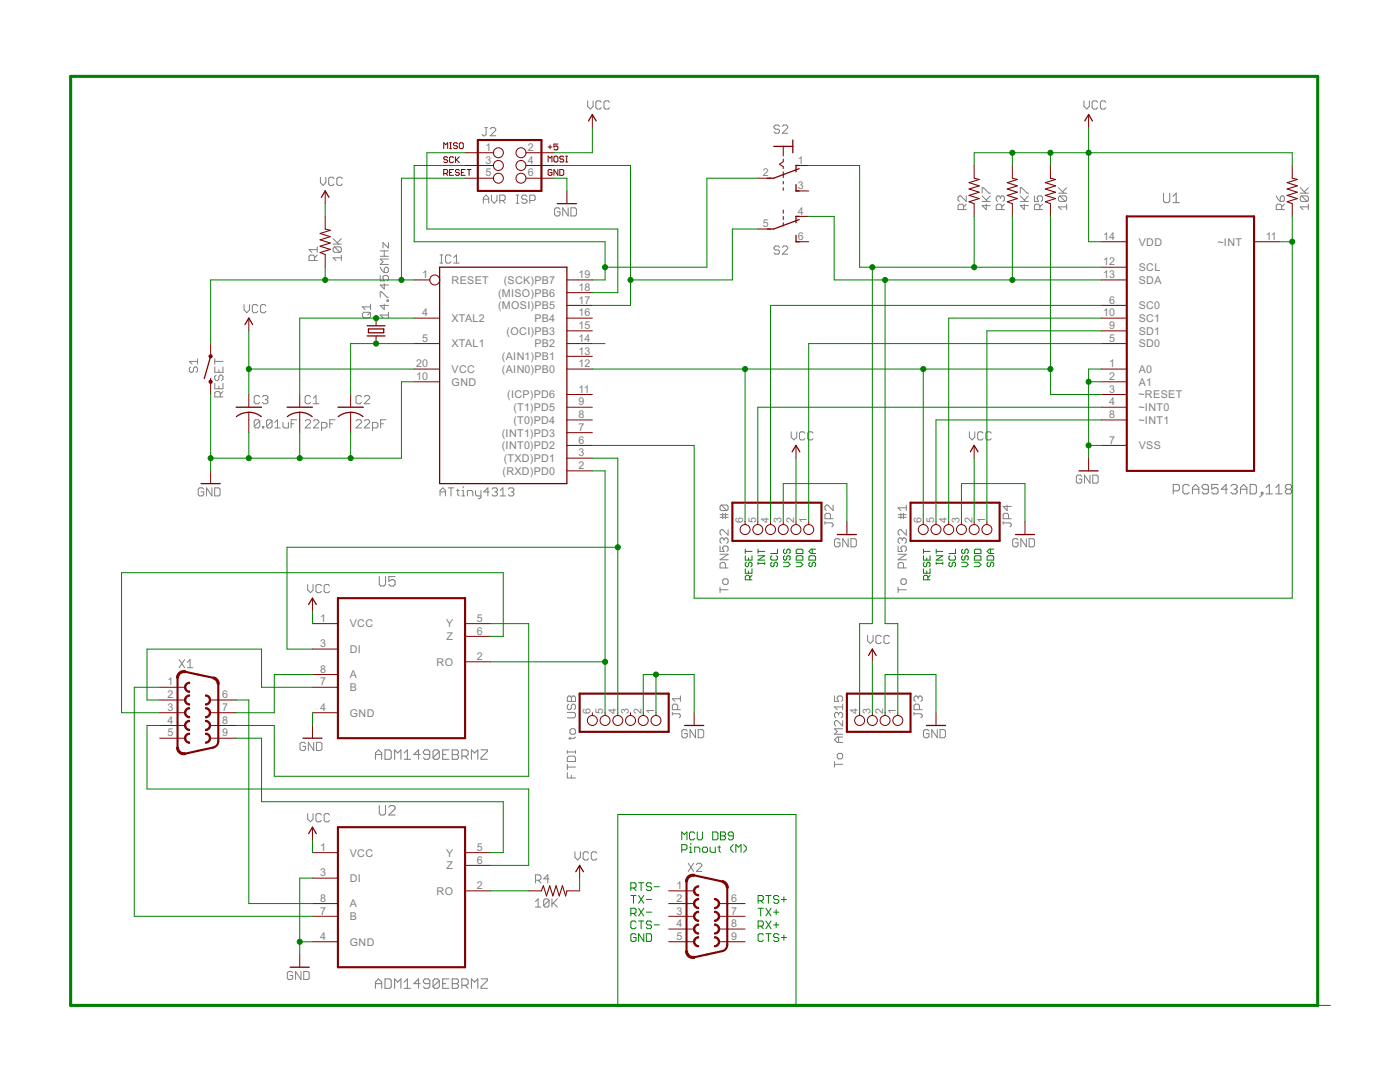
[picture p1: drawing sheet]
<svg xmlns="http://www.w3.org/2000/svg" width="279mm" height="216mm" viewBox="0 0 279 216" stroke-linecap="round" stroke-linejoin="round" font-family="sans-serif">
<g fill="none" stroke="#808080" stroke-width=".2">
<path d="M63.9 35.4v1l.6 .6 .5-.6v-1M66.7 35.6l-.3-.2h-.6l-.2 .2v1.1l.2 .3h.6l.3-.3M68.3 35.6l-.3-.2h-.5l-.3 .2v1.1l.3 .3h.5l.3-.3M96.5 39.8h1M96.8 25.5h.5M97 25.5v1.3l-.2 .3h-.3l-.3-.3M97.8 25.7l.3-.2h.6l.2 .2v.3l-1.1 1.1h1.1M98.1 38.9v1.1l.5 .6 .6-.6v-1.1M103 38.9h.5M103.3 38.9v1.7M105.2 39.2l-.3-.3h-.5l-.3 .3v.3l.3 .3h.5l.3 .2v.3l-.3 .3h-.5l-.3-.3M117.3 20.1v1.1l.5 .6 .6-.6v-1.1"/>
<path d="M120 20.4l-.3-.3h-.5l-.3 .3v1.1l.3 .3h.5l.3-.3M121.6 20.4l-.2-.3h-.6l-.3 .3v1.1l.3 .3h.6l.2-.3M155.6 25.2l-.3-.2h-.6l-.2 .2v.3l.2 .3h.6l.3 .2v.3l-.3 .3h-.6l-.2-.3M156.1 25.2l.3-.2h.5l.3 .2v.3l-1.1 1.1h1.1M192.8 39.1v1.1l-1.1-1.1h-.2l-.3 .3v.5l.3 .3M196 39.1l1.1 1.1M196 38.5v-1h.3l1.1 1h.2M197.6 39.1l-.8 .8M199.6 39.4l-.2-.3h-.3l-.3 .3v.5l.3 .3M199.6 39.4l.3-.3h.3l.2 .3v.5l-.2 .3M199.6 39.4v.2M203.6 38.5v-1h.3l1.1 1h.3"/>
<path d="M203.6 39.1l1.1 1.1M205.3 39.1l-.9 .8M206.4 39.1v1.1h.9l-.3-.6v-.2l.3-.3h.5l.3 .3v.5l-.3 .3M211.2 38.5h1.7M211.2 37.5l1.1 1M211.5 39.1l-.3 .3v.5l.3 .3h1.1M211.5 39.1h1.1l.3 .3v.5l-.3 .3M211.5 39.1l1.1 1.1M212.9 37.5l-.9 .8M216.3 20.1v1.1l.6 .6 .5-.6v-1.1M219.1 20.4l-.3-.3h-.6l-.2 .3v1.1l.2 .3h.6l.3-.3M220.7 20.4l-.3-.3h-.5l-.3 .3v1.1l.3 .3h.5l.3-.3"/>
<path d="M254.7 39.1l.3 .5 .5 .6M255.5 39.4l.3-.3h.3l.2 .3v.5l-.2 .3h-.6zM259.5 38.5h1.6M259.5 37.5l1.1 1M259.8 39.1l-.3 .3v.5l.3 .3h1.1M259.8 39.1h1.1l.2 .3v.5l-.2 .3M259.8 39.1l1.1 1.1M261.1 37.5l-.8 .8M62.8 52v-.8l-.3-.3h-.5l-.3 .3v.8h1.6M63.3 50.9l-.5 .5M63.3 49.8h-1.6l.5 .6M63.3 49.3v1.1"/>
<path d="M66.5 48.7h1.6M66.5 47.6l1.1 1.1M66.8 49.3h1l.3 .2v.6l-.3 .3M66.8 49.3l-.3 .2v.6l.3 .3h1M66.8 49.3l1 1.1M68.1 51.4h-1.6l.5 .6M68.1 50.9v1.1M68.1 47.6l-.8 .8M75.9 55v1h.8l-.3-.8 .3-.2h.5l.3 .2v.6l-.3 .2M75.9 59.3v-1.1h.3l1 1.1h.3M75.9 53.3l.3 .6 .5 .5M75.9 51.1h1.6"/>
<path d="M75.9 50.1h1.6M76.7 53.6l.3-.3h.2l.3 .3v.5l-.3 .3h-.5zM76.7 50.1v1M76.7 56.6v1.1l-.8-.8h1.6M77.2 59.9h.3v.2h-.3zM77.5 48.4v1.1l-1.1-1.1v1.1M77.5 51.7h-1.6l.5 .5-.5 .6h1.6M87.8 52.5h.6M87.8 50.9h.6M88.1 50.9v1.6M90 51.1l-.3-.2h-.5l-.3 .2v1.1l.3 .3h.5l.3-.3M90.6 52.5h1"/>
<path d="M90.6 51.4l.5-.5v1.6M96.5 40.6v-1.1l.5-.6 .5 .6v1.1M99.7 40h.8l.3-.2v-.6l-.3-.3h-.8v1.7M100.3 40l.5 .6M103 40.6h.5M105.7 40h.9l.2-.2v-.6l-.2-.3h-.9v1.7M111.8 41.7l-.3-.2h-.5l-.3 .2v1.1l.3 .3h.5l.3-.3v-.5h-.6M113.4 41.5v1.6l-1.1-1.6v1.6M113.9 41.5h.9l.2 .2v1.1l-.2 .3h-.9zM155.6 49.4l-.3-.3h-.6l-.2 .3v.2l.2 .3h.6l.3 .3v.2l-.3 .3h-.6l-.2-.3M156.1 49.4l.3-.3h.5l.3 .3v.2l-1.1 1.1h1.1M192.3 41.8v-.8l-.3-.3h-.5l-.3 .3v.8h1.6"/>
<path d="M192.8 40.7l-.5 .6M196 40.2h1.6M196.8 40.7v1.1l-.8-.8h1.6M199.9 41.8v-.8l-.3-.3h-.5l-.3 .3v.8h1.6M200.4 40.7l-.5 .6M203.6 40.2h1.7M204.4 40.7v1.1l-.8-.8h1.7M207.5 41.8v-.8l-.2-.3h-.6l-.3 .3v.8h1.7M208.1 40.7l-.6 .6M212.9 41.3h-1.7l.6 .5M212.9 40.7v1.1M255.8 41.8v-.8l-.3-.3h-.5l-.3 .3v.8h1.6"/>
<path d="M256.3 40.7l-.5 .6M261.1 41.3h-1.6l.5 .5M261.1 40.7v1.1M38.1 73.2l-.3 .3v.5l.3 .3h.2l.3-.3v-.5l.3-.3h.2l.3 .3v.5l-.3 .3M39.4 72.1h-1.6l.5 .6M39.4 71.6v1.1M42.9 71.6v1.1M42.9 73.2v1.1h1.6v-1.1M42.9 76.5v1.1h1.6v-1.1M42.9 72.1h1.6M43.1 74.8l-.2 .3v.6l.2 .2h.3l.3-.2v-.6l.3-.3h.2l.3 .3v.6l-.3 .2M43.7 73.8v.5"/>
<path d="M43.7 77v.6M44 79.2v-.8l-.3-.3h-.6l-.2 .3v.8h1.6M44.5 78.1l-.5 .6M48.7 60.8v1l.6 .6 .5-.6v-1M51.4 61l-.2-.2h-.6l-.2 .2v1.1l.2 .3h.6l.2-.3M51.8 79.2l-.2-.3h-.6l-.3 .3v1.1l.3 .3h.6l.2-.3M52.4 79.2l.2-.3h.6l.3 .3v.3l-.3 .2M52.9 79.7h.3M53.1 61l-.3-.2h-.5l-.3 .2v1.1l.3 .3h.5l.3-.3M53.2 79.7l.3 .3v.3l-.3 .3h-.6l-.2-.3M62 79.2l-.3-.3h-.5l-.3 .3v1.1l.3 .3h.5l.3-.3M62.5 79.5l.6-.6v1.7"/>
<path d="M72.1 79.2l-.2-.3h-.6l-.2 .3v1.1l.2 .3h.6l.2-.3M72.3 62.6l.3-.3h1.1l.3 .3v.5l-.3 .3h-1.1l-.3-.3zM72.7 79.2l.3-.3h.5l.3 .3v.3l-1.1 1.1h1.1M74 60.7v1.1M74 62.3l-.6 .6M74 61.2h-1.7l.6 .6M76.7 60.7v1.1l-.8-.8h1.6M77.5 62.9h-1.6l.5 .5M77.5 62.3v1.1M40.7 97.6l-.3-.3h-.6l-.2 .3v1.1l.2 .3h.6l.3-.3v-.6h-.6M42.3 97.3v1.7l-1.1-1.7v1.7M42.8 97.3h.8l.3 .3v1.1l-.3 .3h-.8z"/>
<path d="M51.8 84v1.1l-.2 .3h-.6l-.3-.3M51.8 84l-.2-.2h-.6l-.3 .2v1.1M51.8 84l-1.1 1.1M52.4 85.1h.2v.3h-.2zM54.3 84v1.1l-.3 .3h-.5l-.3-.3M54.3 84l-.3-.2h-.5l-.3 .2v1.1M54.3 84l-1.1 1.1M54.8 85.4h1.1M54.8 84.3l.6-.5v1.6M56.5 84.3v.8l.2 .3h.9v-1.1M58.1 84.6h.6M59.2 83.8h-1.1v1.6"/>
<path d="M60.9 84l.3-.2h.5l.3 .2v.3l-1.1 1.1h1.1M62.5 84l.3-.2h.6l.2 .2v.3l-1.1 1.1h1.1M62.5 80.6h1.1M64.2 85.4h.8l.3-.3v-.5l-.3-.3h-.8v1.6M65.8 84.6h.6M66.9 83.8h-1.1v1.6M71.1 84l.2-.2h.6l.2 .2v.3l-1 1.1h1M72.7 84l.3-.2h.5l.3 .2v.3l-1.1 1.1h1.1M74.3 85.4h.8l.3-.3v-.5l-.3-.3h-.8v1.6M76 84.6h.5M77 83.8h-1v1.6M87.8 99v-1.1l.6-.6 .5 .6v1.1"/>
<path d="M87.8 98.1h1.1M89.5 97.3h1.1M90 97.3v1.7M91.1 97.9h.5M91.4 97.6v1.1l.2 .3M92.2 97.9h.3v1.1M92.2 99h.5M92.5 97.1v.2M93.3 99v-1.1h.8l.3 .2v.9M94.9 97.9v.8l.3 .3h.8M96 97.9v1.3l-.3 .3h-.2M97.6 98.1h-1.1l.9-.8v1.7"/>
<path d="M98.2 97.6l.3-.3h.5l.3 .3v.3l-.3 .2M98.7 98.1h.3M99 98.1l.3 .3v.3l-.3 .3h-.5l-.3-.3M99.8 99h1.1M99.8 97.9l.6-.6v1.7M101.5 97.6l.2-.3h.6l.3 .3v.3l-.3 .2M102 98.1h.3M102.3 98.1l.3 .3v.3l-.3 .3h-.6l-.2-.3M157.9 86.2v1l.6 .6 .5-.6v-1M160.6 86.4l-.2-.2h-.6l-.2 .2v1.1l.2 .3h.6l.2-.3M162.3 86.4l-.3-.2h-.5l-.3 .2v1.1l.3 .3h.5l.3-.3M193.5 86.2v1l.5 .6 .5-.6v-1"/>
<path d="M196.2 86.4l-.3-.2h-.5l-.3 .2v1.1l.3 .3h.5l.3-.3M197.8 86.4l-.3-.2h-.5l-.3 .2v1.1l.3 .3h.5l.3-.3M215.9 95.1l-.3-.3h-.5l-.3 .3v1.1l.3 .2h.5l.3-.2v-.6h-.6M217.5 94.8v1.6l-1.1-1.6v1.6M218.1 94.8h.8l.3 .3v1.1l-.3 .2h-.8zM61.4 116.6v1.1l.6 .6 .5-.6v-1.1M64.1 116.9l-.2-.3h-.6l-.2 .3v1.1l.2 .3h.6l.2-.3M65.8 116.9l-.3-.3h-.5l-.3 .3v1.1l.3 .3h.5l.3-.3M143.7 117.7h1.6M143.7 109v1h.8l-.3-.5v-.3l.3-.2h.6l.2 .2v.6l-.2 .2M143.7 117.2v1M143.7 110.6h1.6l-1.6 1.1h1.6"/>
<path d="M143.7 103.2h1.6M143.7 102.7h1.6M144 100.8l-.3 .2v.6l.3 .3h1.1M144 100.8h1.1l.2 .2v.6l-.2 .3M144 100.8l1.1 1.1M144.2 115.8l.3-.3h.6l.2 .3v.5l-.2 .3h-.6l-.3-.3zM144.2 102.4v1.1M144.5 107.6l-.3-.3h-.2l-.3 .3v.5l.3 .3M144.5 107.6l.3-.3h.3l.2 .3v.5l-.2 .3M144.5 107.6v.3M144.8 113.3v-.8l-.3-.3h-.5l-.3 .3v.8h1.6M144.8 102.4v1.1"/>
<path d="M145.3 105.7v1.1l-1.1-1.1h-.2l-.3 .3v.5l.3 .3M164.6 104.3h1.4l.3 .3v.3l-.3 .2M164.6 104.1v.5M165.7 103.5v-.8l-.2-.3h-.6l-.3 .3v.8h1.7M166.3 100.8v1.1l-1.1-1.1h-.3l-.3 .2v.6l.3 .3M167.6 107.8l-.2-.3h-.6l-.3 .3v1l.3 .3h.6l.2-.3v-.5h-.5M169.3 107.5v1.6l-1.1-1.6v1.6M169.8 107.5h.8l.3 .3v1l-.3 .3h-.8zM179.2 117.7h1.7M179.2 110.6h1.7l-1.7 1.1h1.7M179.2 109v1h.9l-.3-.8 .3-.2h.5l.3 .2v.6l-.3 .2M179.2 103.2h1.7"/>
<path d="M179.2 102.7h1.7M179.2 117.2v1M179.8 115.8l.3-.3h.5l.3 .3v.5l-.3 .3h-.5l-.3-.3zM179.8 102.4v1.1M180.1 107.6l-.3-.3h-.3l-.3 .3v.5l.3 .3M180.1 107.6l.2-.3h.3l.3 .3v.5l-.3 .3M180.1 107.6v.3M180.3 113.3v-.8l-.2-.3h-.6l-.3 .3v.8h1.7M180.3 102.4v1.1M180.9 105.7v1.1l-1.1-1.1h-.3l-.3 .3v.5l.3 .3M180.9 100.8v1.1M180.9 101.3h-1.7l.6 .6"/>
<path d="M200.2 104.3h1.3l.3 .3v.3l-.3 .2M200.2 104.1v.5M201 100.8v1.1l-.8-.9h1.6M201.3 103.5v-.8l-.3-.3h-.5l-.3 .3v.8h1.6M203.2 107.8l-.3-.3h-.5l-.3 .3v1l.3 .3h.5l.3-.3v-.5h-.6M204.8 107.5v1.6l-1.1-1.6v1.6M205.4 107.5h.8l.3 .3v1l-.3 .3h-.8zM35.8 131.6l1.1 1.6M36.9 131.6l-1.1 1.6M37.4 132.2l.5-.6v1.6M37.4 133.2h1.1M113.2 139.1l.3-.2h.2l.3 .2 .3-.2h.3l.3 .2v.9h-1.7z"/>
<path d="M114 139.1v.9M135.8 139.4h-1.6l.5 .6M135.8 138.9v1.1M166.5 138.9v1.1h.9l-.3-.6v-.3l.3-.2h.5l.3 .2v.6l-.3 .3M173.1 126.8v1.1l.6 .5 .5-.5v-1.1M175.9 127.1l-.3-.3h-.6l-.2 .3v1l.2 .3h.6l.3-.3M177.5 127.1l-.3-.3h-.5l-.3 .3v1l.3 .3h.5l.3-.3M183.2 139.1l-.2-.2h-.3l-.3 .2v.6l.3 .3M183.2 139.1l.3-.2h.3l.2 .2v.6l-.2 .3M183.2 139.1v.3M61 148.4l-.3-.3h-.5l-.3 .3v1.1l.3 .3h.5l.3-.3v-.6h-.6M62.6 148.1v1.7l-1.1-1.7v1.7"/>
<path d="M63.2 148.1h.8l.2 .3v1.1l-.2 .3h-.8zM113.2 154.2v1h1.7M113.2 149.8v.5M113.2 152.5v1.1M113.2 153.1h1.7M113.2 142.2h1.4l.3 .2v.6l-.3 .2h-1.4M113.2 150.1h1.7M113.5 140.5l-.3 .3v.5l.3 .3h.2l.3-.3v-.5l.3-.3h.3l.3 .3v.5l-.3 .3M113.5 150.9h1.1l.3 .3v.8h-1.7v-.8zM113.7 145.7l.3-.3h.6l.3 .3v.5l-.3 .3h-.6l-.3-.3zM113.7 147.1v.5M114 154.7v.5"/>
<path d="M114.9 149.8v.5M114.9 147.1l-.3 .2h-1.1M134.2 142.4h1.3l.3 .3v.3l-.3 .2M134.2 142.2v.5M135.3 141.6v-.8l-.3-.3h-.6l-.2 .3v.8h1.6M137.2 145.9l-.3-.3h-.6l-.2 .3v1l.2 .3h.6l.3-.3v-.5h-.6M138.8 145.6v1.6l-1.1-1.6v1.6M139.3 145.6h.9l.2 .3v1l-.2 .3h-.9zM166.5 152v1.1M166.5 152.5h1.7M167.1 150.6l.3-.3h.5l.3 .3v.6l-.3 .2h-.5l-.3-.2zM167.4 142.4l-.3-.2h-.3l-.3 .2v.6l.3 .2"/>
<path d="M167.4 142.4l.2-.2h.3l.3 .2v.6l-.3 .2M167.4 142.4v.3M167.4 147.1v1M168.2 145.4h-1.7l.6 .6-.6 .5h1.7M168.2 143.8v1.1l-1.1-1.1h-.3l-.3 .3v.5l.3 .3M168.2 140.5v1.1M168.2 147.1h-1.1l-.6 .5 .6 .5h1.1M168.2 141.1h-1.7l.6 .5M182.4 142.4h1.4l.2 .3v.3l-.2 .2M182.4 142.2v.5M183.5 141.6v-.8l-.3-.3h-.5l-.3 .3v.8h1.6M185.4 145.9l-.3-.3h-.5l-.3 .3v1l.3 .3h.5l.3-.3v-.5h-.5"/>
<path d="M187 145.6v1.6l-1-1.6v1.6M187.6 145.6h.8l.3 .3v1l-.3 .3h-.8zM61.4 162.3v1.1l.6 .6 .5-.6v-1.1M64.1 162.6l-.2-.3h-.6l-.2 .3v1.1l.2 .3h.6l.2-.3M65.8 162.6l-.3-.3h-.5l-.3 .3v1.1l.3 .3h.5l.3-.3M106.9 179.9l.5-.5v1.6M106.9 175.6h.8l.2-.2v-.6l-.2-.2h-.8v1.6M107.4 175.6l.5 .6M109.6 179.6v1.1l-.3 .3h-.5l-.3-.3M109.6 179.6l-.3-.2h-.5l-.3 .2v1.1M109.6 179.6l-1.1 1.1M109.6 175.4h-1.1l.8-.8v1.6"/>
<path d="M110.2 179.4v1.6M111.2 179.4l-1 1M114.7 170v1l.6 .6 .5-.6v-1M117.5 170.2l-.3-.2h-.6l-.2 .2v1.1l.2 .3h.6l.3-.3M119.1 170.2l-.3-.2h-.5l-.3 .2v1.1l.3 .3h.5l.3-.3M137.4 172.3l1 1.6M138.4 172.3l-1 1.6M139 172.5l.3-.2h.5l.3 .2v.3l-1.1 1.1h1.1M58.4 194.1l-.2-.3h-.6l-.3 .3v1.1l.3 .3h.6l.2-.3v-.6h-.5M60.1 193.8v1.7l-1.1-1.7v1.7M60.6 193.8h.8l.3 .3v1.1l-.3 .3h-.8zM106.9 181h1"/>
<path d="M110.4 180.2l.8 .8"/>
</g>
<g fill="none" stroke="#808080" stroke-width=".21">
<path d="M232.2 38.5v1.6l.3 .3h.6l.3-.3v-1.6M234.1 39.2l.6-.7v1.9M234.1 40.4h1.3M234.1 97.9h1l.3-.3v-.6l-.3-.3h-1v1.9M237.3 97l-.3-.3h-.6l-.3 .3v1.2l.3 .4h.6l.3-.4M238 98.6v-1.3l.6-.6 .6 .6v1.3M238 97.6h1.2M241.2 97.6h-1l-.3-.3v-.3l.3-.3h.6l.4 .3v1.2l-.4 .4h-.6l-.3-.4M243.1 96.7h-1.3v.9l.6-.3h.4l.3 .3v.6l-.3 .4h-.7l-.3-.4M245 97.6h-1.3l1-.9v1.9M245.7 97l.3-.3h.6l.3 .3v.3l-.3 .3M246.3 97.6h.3"/>
<path d="M246.6 97.6l.3 .3v.3l-.3 .4h-.6l-.3-.4M247.6 97.6h1.2M247.6 98.6v-1.3l.6-.6 .6 .6v1.3M249.5 96.7h.9l.3 .3v1.2l-.3 .4h-.9zM251.7 98.2h.3v.4h-.3zM252 98.6l-.6 .6M252.7 98.6h1.2M252.7 97.3l.6-.6v1.9M254.6 98.6h1.3M254.6 97.3l.6-.6v1.9M256.8 97.6l-.3-.3v-.3l.3-.3h.7l.3 .3v.3l-.3 .3M256.8 97.6l-.3 .3v.3l.3 .4h.7l.3-.4v-.3l-.3-.3"/>
<path d="M256.8 97.6h.7M75.7 115v1.6l.3 .3h.6l.3-.3v-1.6M78.8 115h-1.2v1l.6-.3h.3l.3 .3v.6l-.3 .3h-.6l-.3-.3M74.9 151.5v-1.3l.6-.6 .7 .6v1.3M74.9 150.6h1.3M76.8 149.6h1l.3 .3v1.3l-.3 .3h-1zM78.8 151.5v-1.9l.6 .6 .6-.6v1.9M80.7 150.2l.6-.6v1.9M80.7 151.5h1.2M83.8 150.6h-1.2l.9-1v1.9M85.8 150.6h-1l-.3-.4v-.3l.3-.3h.6l.4 .3v1.3l-.4 .3h-.6l-.3-.3M87.7 149.9l-.3-.3h-.7l-.3 .3v1.3"/>
<path d="M87.7 149.9v1.3l-.3 .3h-.7l-.3-.3M87.7 149.9l-1.3 1.3M88.3 150.6h.7M89.6 149.6h-1.3v1.9h1.3M90.3 149.6h.9l.3 .3v.3l-.3 .4 .3 .3v.3l-.3 .3h-.9zM90.3 150.6h.9M92.2 150.9h.9l.3-.3v-.7l-.3-.3h-.9v1.9M92.8 150.9l.6 .6M94.1 151.5v-1.9l.6 .6 .7-.6v1.9M96 149.6h1.3v.3l-1.3 1.3v.3h1.3M75.7 160.7v1.6l.3 .3h.6l.3-.3v-1.6M77.6 161.1l.3-.4h.6l.3 .4v.3l-1.2 1.2h1.2"/>
<path d="M74.9 197.2v-1.2l.6-.7 .7 .7v1.2M74.9 196.3h1.3M76.8 195.3h1l.3 .3v1.3l-.3 .3h-1zM78.8 197.2v-1.9l.6 .7 .6-.7v1.9M80.7 197.2h1.2M80.7 196l.6-.7v1.9M83.8 196.3h-1.2l.9-1v1.9M85.8 196.3h-1l-.3-.3v-.4l.3-.3h.6l.4 .3v1.3l-.4 .3h-.6l-.3-.3M87.7 195.6v1.3l-.3 .3h-.7l-.3-.3M87.7 195.6l-.3-.3h-.7l-.3 .3v1.3M87.7 195.6l-1.3 1.3M88.3 196.3h.7"/>
<path d="M89.6 195.3h-1.3v1.9h1.3M90.3 196.3h.9M90.3 195.3h.9l.3 .3v.4l-.3 .3 .3 .3v.3l-.3 .3h-.9zM92.2 196.6h.9l.3-.3v-.7l-.3-.3h-.9v1.9M92.8 196.6l.6 .6M94.1 197.2v-1.9l.6 .7 .7-.7v1.9M96 195.3h1.3v.3l-1.3 1.3v.3h1.3"/>
</g>
<g fill="none" stroke="#800000" stroke-width=".25">
<path d="M64.1 39.4l.8-1.3 .8 1.3M117.5 24.1l.7-1.2 .8 1.2M154.4 29.2h3.8M158.2 27.9v2.6M158.9 36.8v1.3h.6M159.5 33h-.6v1.3M159.5 33.7l-5.1 1.9h-1.3M216.5 24.1l.8-1.2 .7 1.2M87.7 53.3h25.4v43.2h-25.4zM111.2 40.6h3.8M158.9 47v1.2h.6M159.5 43.8l-5.1 1.9h-1.3"/>
<path d="M159.5 43.2h-.6v1.2M42 75.5v.7M42 71.1l-1.2 4.4M48.9 64.7l.8-1.2 .7 1.2M73.3 65h3.5M73.3 67h3.5M73.5 65.6h3.1v.8h-3.1zM40.1 96.5h3.8M47.1 81.3h5.1M47.2 83.1a4 4 0 0 1 4.9 0M57.3 81.3h5.1M57.3 83.1a4 4 0 0 1 5 0"/>
<path d="M67.4 81.3h5.1M67.5 83.1a4 4 0 0 1 5 0M158.1 90.1l.8-1.2 .7 1.2M193.7 90.1l.7-1.2 .8 1.2M215.3 94h3.9M167.1 106.7h3.8M202.7 106.7h3.8M61.6 120.6l.8-1.2 .7 1.2M173.3 130.8l.8-1.3 .8 1.3M60.5 147.3h3.8M136.6 144.8h3.8M184.9 144.8h3.8"/>
<path d="M61.6 166.3l.8-1.2 .7 1.2M114.9 173.9l.8-1.2 .7 1.2M57.9 193h3.8"/>
</g>
<g fill="none" stroke="#800000" stroke-width=".2">
<path d="M64.9 38.1v2.5M88.6 29.7v-1.2l.3 .4 .4-.4v1.2M88.6 34.6h.5l.2-.2v-.4l-.2-.2h-.5v1.2M88.9 34.6l.4 .4M89.3 31.5l-.2-.2h-.3l-.2 .2 .2 .4h.3l.2 .2-.2 .3h-.3l-.2-.1M89.7 34.4h.4M89.7 29.7h.4M89.7 28.5h.4M89.9 28.5v1.2M90.5 33.8h-.8v1.2h.8M90.5 31.5l-.2-.2h-.4l-.2 .2v.8l.2 .1h.4l.2-.1M90.9 31.3v1.1"/>
<path d="M91.1 31.9l.6 .5M91.3 28.7l-.2-.2h-.4l-.2 .4 .2 .2h.4l.2 .4-.2 .2h-.4l-.2-.2M91.7 34l-.2-.2h-.4l-.2 .4 .2 .2h.4l.2 .4-.2 .2h-.4l-.2-.2M91.7 31.3l-.8 .8M91.9 28.5h.4l.2 .2v.8l-.2 .2h-.4l-.2-.2v-.8zM92.1 34.4h.4M92.8 30.5h5.7M92.8 33h5.7M92.8 35.6h5.7M92.8 33.8h-.7v1.2h.7M93.2 33.8h.8M93.6 33.8v1.2"/>
<path d="M105 30.5h5.6M105 33h5.6M105 35.6h5.6M109.4 32.3v-1.1l.4 .3 .4-.3v1.1M109.4 29.3h.8M109.8 28.9v.8M110.2 34l-.2-.2h-.4l-.2 .2v.8l.2 .2h.4l.2-.2v-.4h-.4M110.6 31.3l.1-.1h.4l.2 .1v.8l-.2 .2h-.4l-.1-.2zM111.3 28.7h-.7v.6l.3-.2 .4 .2v.4l-.2 .2h-.4l-.1-.2M111.3 33.8v1.2l-.7-1.2v1.2M111.7 33.8h.6l.2 .2v.8l-.2 .2h-.6zM112.5 31.3l-.2-.1h-.4l-.2 .1 .2 .4h.4l.2 .2-.2 .4h-.4l-.2-.2"/>
<path d="M112.9 31.2h.4M112.9 32.3h.4M113.1 31.2v1.1M113.1 38.1v2.5M118.2 22.9v2.5M151.2 35.6h2.6M156.3 29.2v1.9M156.3 31.7v.6l-.7 .5 .7 .5v.4M156.3 34.3v1.1M156.3 36.2v.5M156.3 37.5v.5M158.9 33h2.5"/>
<path d="M158.9 38.1h2.5M194.4 33v2.6M202 33v2.6M209.6 33v2.6M217.3 22.9v2.5M257.9 33v2.6M64.9 43.2v2.5M64.9 50.8v2.5M82.7 55.9h3.1M113.1 55.9h5.1M113.1 58.4h5.1M151.2 45.7h2.6"/>
<path d="M156.3 41.9v.6M156.3 43.2v.6M156.3 44.4v.7M158.9 48.2h2.5M158.9 43.2h2.5M194.4 40.6v2.6M202 40.6v2.6M209.6 40.6v2.6M219.8 55.9h5.1M219.8 48.2h5.1M219.8 53.3h5.1M250.3 48.2h5.1"/>
<path d="M257.9 40.6v2.6M42 68.6v2.5M42 76.2v2.5M49.7 63.5v2.5M49.7 78.7v2.6M59.8 78.7v2.6M70 78.7v2.6M75.1 63.5v1.5M75.1 67v1.6M82.7 63.5h5M82.7 68.6h5M82.7 73.6h5"/>
<path d="M82.7 76.2h5M113.1 60.9h5.1M113.1 63.5h5.1M113.1 66h5.1M113.1 68.6h5.1M113.1 71.1h5.1M113.1 73.6h5.1M113.1 78.7h5.1M219.8 60.9h5.1M219.8 63.5h5.1M219.8 66h5.1M219.8 68.6h5.1"/>
<path d="M219.8 73.6h5.1M219.8 78.7h5.1M219.8 76.2h5.1M42 94v2.5M49.7 82.3v4M59.8 82.3v4M70 82.3v4M113.1 81.3h5.1M113.1 83.8h5.1M113.1 86.3h5.1M113.1 88.9h5.1M113.1 91.4h5.1"/>
<path d="M113.1 94h5.1M158.9 88.9v2.5M194.4 88.9v2.5M217.3 91.4v2.6M219.8 81.3h5.1M219.8 83.8h5.1M219.8 88.9h5.1M62.4 119.4v2.5M148.7 104.1v.6M151.2 104.1v.6M153.8 104.1v.6M156.3 104.1v.6"/>
<path d="M158.9 104.1v.6M161.4 104.1v.6M169 104.1v2.6M184.3 104.1v.6M186.8 104.1v.6M189.3 104.1v.6M191.9 104.1v.6M194.4 104.1v.6M197 104.1v.6M204.6 104.1v2.6M31.9 137.1h5.1M31.9 139.7h5.1"/>
<path d="M42 139.7h5.1M62.4 124.4h5M62.4 129.5h5M62.4 134.6h5M62.4 137.1h5M92.8 124.4h5.1M92.8 127h5.1M92.8 132.1h5.1M174.1 129.5v2.6M31.9 142.2h5.1M31.9 144.8h5.1M31.9 147.3h5.1"/>
<path d="M42 142.2h5.1M42 144.8h5.1M42 147.3h5.1M62.4 142.2h5M62.4 144.8v2.5M118.2 142.2v.6M120.8 142.2v.6M123.3 142.2v.6M125.8 142.2v.6M128.4 142.2v.6M130.9 142.2v.6M138.5 142.2v2.6"/>
<path d="M171.6 142.2v.6M174.1 142.2v.6M176.6 142.2v.6M179.2 142.2v.6M186.8 142.2v2.6M62.4 170.1h5M62.4 175.2h5M62.4 165.1v2.5M92.8 170.1h5.1M92.8 172.7h5.1M92.8 177.8h5.1M105.5 177.8h2.6"/>
<path d="M113.1 177.8h2.6M115.7 172.7v2.5M133.5 177.8h5M59.8 190.5v2.5M62.4 180.3h5M62.4 182.8h5M62.4 187.9h5M133.5 180.3h5M133.5 182.8h5M133.5 187.9h5M133.5 185.4h5M143.6 180.3h5.1"/>
<path d="M143.6 182.8h5.1M143.6 187.9h5.1M143.6 185.4h5.1"/>
<circle cx="99.5" cy="30.5" r=".99"/>
<circle cx="99.5" cy="33" r=".99"/>
<circle cx="99.5" cy="35.6" r=".99"/>
<circle cx="104" cy="30.5" r=".99"/>
<circle cx="104" cy="33" r=".99"/>
<circle cx="104" cy="35.6" r=".99"/>
<circle cx="86.8" cy="55.9" r=".99"/>
<circle cx="148.7" cy="105.7" r=".99"/>
<circle cx="151.2" cy="105.7" r=".99"/>
<circle cx="153.8" cy="105.7" r=".99"/>
<circle cx="156.3" cy="105.7" r=".99"/>
<circle cx="158.9" cy="105.7" r=".99"/>
<circle cx="161.4" cy="105.7" r=".99"/>
<circle cx="184.3" cy="105.7" r=".99"/>
<circle cx="186.8" cy="105.7" r=".99"/>
<circle cx="189.3" cy="105.7" r=".99"/>
<circle cx="191.9" cy="105.7" r=".99"/>
<circle cx="194.4" cy="105.7" r=".99"/>
<circle cx="197" cy="105.7" r=".99"/>
<circle cx="118.2" cy="143.8" r=".99"/>
<circle cx="120.8" cy="143.8" r=".99"/>
<circle cx="123.3" cy="143.8" r=".99"/>
<circle cx="125.8" cy="143.8" r=".99"/>
<circle cx="128.4" cy="143.8" r=".99"/>
<circle cx="130.9" cy="143.8" r=".99"/>
<circle cx="171.6" cy="143.8" r=".99"/>
<circle cx="174.1" cy="143.8" r=".99"/>
<circle cx="176.6" cy="143.8" r=".99"/>
<circle cx="179.2" cy="143.8" r=".99"/>
</g>
<g fill="#800000" stroke="#800000" stroke-width=".2">
<path d="M37.2 138.9l.6-.2v.2a.76 .76 0 0 0-.7 .8 .76 .76 0 0 0 .7 .7v.3a1.02 1.02 0 0 1-.9-.7 1.02 1.02 0 0 1 .3-1.1z" fill-rule="evenodd"/>
<path d="M41 138.7a1.02 1.02 0 0 1 1 1 1.02 1.02 0 0 1-1 1v-.3a.76 .76 0 0 0 .8-.7 .76 .76 0 0 0-.8-.8z" fill-rule="evenodd"/>
<path d="M37.2 136.4l.6-.3v.3a.76 .76 0 0 0-.7 .7 .76 .76 0 0 0 .7 .8v.3a1.02 1.02 0 0 1-.9-.7 1.02 1.02 0 0 1 .3-1.1z" fill-rule="evenodd"/>
<path d="M41 143.7a1.02 1.02 0 0 1 1 1.1 1.02 1.02 0 0 1-1 1v-.3a.76 .76 0 0 0 .8-.7 .76 .76 0 0 0-.8-.8z" fill-rule="evenodd"/>
<path d="M37.2 141.4l.6-.2v.3a.76 .76 0 0 0-.7 .7 .76 .76 0 0 0 .7 .8v.2a1.02 1.02 0 0 1-.9-.6 1.02 1.02 0 0 1 .3-1.2z" fill-rule="evenodd"/>
<path d="M41 141.2a1.02 1.02 0 0 1 1 1 1.02 1.02 0 0 1-1 1v-.2a.76 .76 0 0 0 .8-.8 .76 .76 0 0 0-.8-.7z" fill-rule="evenodd"/>
<path d="M37.2 144l.6-.3v.3a.76 .76 0 0 0-.7 .8 .76 .76 0 0 0 .7 .7v.3a1.02 1.02 0 0 1-.9-.7 1.02 1.02 0 0 1 .3-1.1z" fill-rule="evenodd"/>
<path d="M41 146.3a1.02 1.02 0 0 1 1 1 1.02 1.02 0 0 1-1 1v-.2a.76 .76 0 0 0 .8-.8 .76 .76 0 0 0-.8-.8z" fill-rule="evenodd"/>
<path d="M37.2 146.5l.6-.2v.2a.76 .76 0 0 0-.7 .8 .76 .76 0 0 0 .7 .8v.2a1.02 1.02 0 0 1-.9-.6 1.02 1.02 0 0 1 .3-1.2z" fill-rule="evenodd"/>
<path d="M35.6 134.2a1.42 1.42 0 0 1 1.4-.4l-.1 .4h-.2a1.05 1.05 0 0 0-1.1 1.1h-.4v-.2z" fill-rule="evenodd"/>
<path d="M42.6 135.1h.2a1.39 1.39 0 0 1 1 1.4h-.5a1.05 1.05 0 0 0-.8-1z" fill-rule="evenodd"/>
<path d="M35.2 149.1h.4l.2 .6 .3 .4 .8 .1 .1 .4a1.46 1.46 0 0 1-1.8-1.5z" fill-rule="evenodd"/>
<path d="M138.7 179.5l.6-.2h.1v.2a.76 .76 0 0 0-.7 .8 .76 .76 0 0 0 .7 .8v.2a1.01 1.01 0 0 1-.9-.6 1.01 1.01 0 0 1 .2-1.2z" fill-rule="evenodd"/>
<path d="M142.6 179.3a1.02 1.02 0 0 1 1 1 1.02 1.02 0 0 1-1 1v-.2a.76 .76 0 0 0 .8-.8 .76 .76 0 0 0-.8-.8z" fill-rule="evenodd"/>
<path d="M138.7 177l.6-.3h.1v.3a.76 .76 0 0 0-.7 .8 .76 .76 0 0 0 .7 .7v.3a1.01 1.01 0 0 1-.9-.7 1.01 1.01 0 0 1 .2-1.1z" fill-rule="evenodd"/>
<path d="M142.6 184.4a1.02 1.02 0 0 1 1 1 1.02 1.02 0 0 1-1 1v-.3a.76 .76 0 0 0 .8-.7 .76 .76 0 0 0-.8-.8z" fill-rule="evenodd"/>
<path d="M138.7 182.1l.6-.3h.1v.3a.76 .76 0 0 0-.7 .7 .76 .76 0 0 0 .7 .8v.3a1.01 1.01 0 0 1-.9-.7 1.01 1.01 0 0 1 .2-1.1z" fill-rule="evenodd"/>
<path d="M142.6 181.8a1.02 1.02 0 0 1 1 1 1.02 1.02 0 0 1-1 1.1v-.3a.76 .76 0 0 0 .8-.8 .76 .76 0 0 0-.8-.7z" fill-rule="evenodd"/>
<path d="M138.7 184.6l.6-.2h.1v.2a.76 .76 0 0 0-.7 .8 .76 .76 0 0 0 .7 .7v.3a1.01 1.01 0 0 1-.9-.7 1.01 1.01 0 0 1 .2-1.1z" fill-rule="evenodd"/>
<path d="M142.6 186.9a1.02 1.02 0 0 1 1 1 1.02 1.02 0 0 1-1 1v-.2a.76 .76 0 0 0 .8-.8 .76 .76 0 0 0-.8-.7z" fill-rule="evenodd"/>
<path d="M138.7 187.1l.7-.2v.3a.76 .76 0 0 0-.7 .7 .76 .76 0 0 0 .7 .8v.2a1.02 1.02 0 0 1-.9-.6 1.02 1.02 0 0 1 .2-1.2z" fill-rule="evenodd"/>
<path d="M137.2 174.9l.6-.4h.8l-.1 .4h-.5l-.5 .3-.3 .7h-.4l.1-.5z" fill-rule="evenodd"/>
<path d="M144.2 175.7l.5 .2 .4 .4 .3 .8h-.5l-.3-.7-.5-.3z" fill-rule="evenodd"/>
<path d="M136.8 189.8h.4l.3 .7 .5 .3h.5l.1 .4a1.46 1.46 0 0 1-1.8-1.4z" fill-rule="evenodd"/>
<circle cx="42" cy="71.1" r=".33"/>
<circle cx="42" cy="76.2" r=".33"/>
</g>
<path d="M194.4 35.6l1 .2-2 .6 2 .7-2 .6 2 .7-2 .6 2 .6-2 .7 1 .3M202 35.6l1 .2-2 .6 2 .7-2 .6 2 .7-2 .6 2 .6-2 .7 1 .3M209.6 35.6l1.1 .2-2.1 .6 2.1 .7-2.1 .6 2.1 .7-2.1 .6 2.1 .6-2.1 .7 1 .3M257.9 35.6l1 .2-2 .6 2 .7-2 .6 2 .7-2 .6 2 .6-2 .7 1 .3M64.9 45.7l1 .3-2 .6 2 .6-2 .7 2 .6-2 .6 2 .7-2 .6 1 .4M108.1 177.8l.3-1.1 .7 2.1 .6-2.1 .6 2.1 .7-2.1 .6 2.1 .6-2.1 .7 2.1 .2-1" fill="none" stroke="#800000" stroke-width=".21"/>
<g fill="none" stroke="#800000" stroke-width=".42">
<path d="M95.4 27.9h12.7v10.2h-12.7zM224.9 43.2h25.4v50.8h-25.4zM67.4 119.4h25.4v27.9h-25.4zM146.2 100.3h17.7v7.6h-17.7zM181.7 100.3h17.8v7.6h-17.8zM35.4 135.3v13.8M37 134l5.6 1.3M43.6 136.5v11.4l-.2 .6-.3 .4-.5 .3-5.6 1.2M115.7 138.4h17.8v7.6h-17.8zM169 138.4h12.7v7.6h-12.7zM67.4 165.1h25.4v27.9h-25.4zM137 175.9v13.9"/>
<path d="M138.6 174.7l5.5 1.2M145.1 177.1v11.5l-.1 .5-.3 .4-.6 .3-5.5 1.2"/>
</g>
<g fill="none" stroke="#008000" stroke-width=".2">
<path d="M92.8 33h-10.1v15.2h38.1v7.7h-2.6M92.8 30.5h-7.6v15.2h38.1v12.7h-5.1M92.8 35.6h-12.7v20.3M110.6 35.6h2.5v2.5M110.6 33h15.2v27.9h-7.6M118.2 25.4v5.1h-7.6M151.2 35.6h-10.1v17.7h-20.3M161.4 33h10.2v20.3h48.2M194.4 33v-2.5h63.5v2.5M202 30.5v2.5M209.6 30.5v2.5M217.3 25.4v22.8h2.5"/>
<path d="M64.9 40.6v2.6M64.9 53.3v2.6M82.7 55.9h-40.7v12.7M151.2 45.7h-5v10.2h-20.4M161.4 43.2h5.1v12.7h53.3M174.1 53.3v71.1h-2.5v17.8M176.6 55.9v68.5h2.6v17.8M194.4 43.2v10.1M202 43.2v12.7M209.6 43.2v35.5h10.2M255.4 48.2h2.5M257.9 43.2v76.2h-119.4v-30.5h-20.3"/>
<path d="M42 78.7v15.3M49.7 73.6h33M49.7 66v12.7M82.7 76.2h-2.6v15.2h-38.1M82.7 63.5h-22.9v15.2M82.7 68.6h-12.7v10.1M118.2 73.6h91.4M118.2 68.6h2.6M148.7 73.6v30.5M184.3 73.6v30.5M217.3 76.2h2.5M219.8 66h-22.8v38.1"/>
<path d="M219.8 73.6h-2.5v17.8M219.8 60.9h-66v43.2M219.8 68.6h-58.4v35.5M219.8 63.5h-30.5v40.6M49.7 86.3v5.1M59.8 86.3v5.1M70 86.3v5.1M118.2 91.4h5.1v50.8M118.2 94h2.6v48.2M158.9 91.4v12.7M194.4 91.4v12.7M217.3 88.9h2.5"/>
<path d="M219.8 83.8h-33v20.3M219.8 81.3h-68.6v22.8M123.3 109.2h-66v20.3h5.1M148.7 110.9v.9h1.4v-.9M148.7 110h1.4M148.7 109.6v.8M148.7 113.5v.9h1.4v-.9M149 112.2l-.3 .2v.5l.5 .2 .2-.2v-.5l.4-.2 .3 .2v.5l-.3 .2M149.4 111.3v.5M149.4 113.9v.5M149.6 115.7v-.7l-.2-.2h-.4l-.3 .2v.7h1.4M150.1 114.8l-.5 .5"/>
<path d="M151.3 110.9h1.3l-1.3 .9h1.3M151.3 112.4h1.3M151.3 109.6v.8M151.3 112.2v.4M151.3 110h1.3M152.6 112.2v.4M154.1 112.2l-.3 .2v.5l.5 .2 .2-.2v-.5l.4-.2 .3 .2v.5l-.3 .2M154.1 110.9l-.3 .2v.4l.3 .3h.8l.3-.3v-.4l-.3-.2M155.2 109.6v.8h-1.4M156.3 104.1v-7.6h12.7v7.6M156.4 112.2h.8l.5 .4-.5 .5h-.8M156.6 110.9l-.2 .2v.4l.2 .3 .4-.3v-.4l.2-.2 .5 .2v.4l-.2 .3"/>
<path d="M156.6 109.6l-.2 .2v.4l.2 .2 .4-.2v-.4l.2-.2 .5 .2v.4l-.2 .2M158.9 112.2h.9l.4 .4-.4 .5h-.9M158.9 111.1l.2-.2h.9l.2 .2v.7h-1.3zM158.9 109.8l.2-.2h.9l.2 .2v.6h-1.3zM161.4 111.1l.3-.2h.8l.3 .2v.7h-1.4zM161.7 112.2l-.3 .2v.5l.5 .2 .2-.2v-.5l.4-.2 .3 .2v.5l-.3 .2M162.1 109.6v.8M162.8 109.6h-.9l-.5 .4 .5 .4h.9M184.3 110.9v.9h1.3v-.9M184.3 110h1.3M184.3 113.5v.9h1.3v-.9M184.3 109.6v.8"/>
<path d="M184.5 112.2l-.2 .2v.5l.2 .2h.2l.3-.2v-.5l.2-.2h.2l.2 .2v.5l-.2 .2M185 111.3v.5M185 113.9v.5M185.2 115.7v-.7l-.2-.2h-.5l-.2 .2v.7h1.3M185.6 114.8l-.4 .5M186.8 110.9h1.4l-1.4 .9h1.4M186.8 112.4h1.4M186.8 110h1.4M186.8 109.6v.8M186.8 112.2v.4M188.2 112.2v.4M189.6 112.2l-.2 .2v.5l.2 .2h.2l.2-.2v-.5l.3-.2h.2l.2 .2v.5l-.2 .2"/>
<path d="M189.6 110.9l-.2 .2v.4l.2 .3h.9l.2-.3v-.4l-.2-.2M190.7 109.6v.8h-1.3M191.9 104.1v-7.6h12.7v7.6M191.9 112.2h.9l.4 .4-.4 .5h-.9M192.1 110.9l-.2 .2v.4l.2 .3h.3l.2-.3v-.4l.2-.2 .4 .2v.4l-.2 .3M192.1 109.6l-.2 .2v.4l.2 .2h.3l.2-.2v-.4l.2-.2 .4 .2v.4l-.2 .2M194.5 112.2h.8l.5 .4-.5 .5h-.8M194.5 111.1l.2-.2h.9l.2 .2v.7h-1.3zM194.5 109.8l.2-.2h.9l.2 .2v.6h-1.3zM197 111.1l.2-.2h.9l.2 .2v.7h-1.3zM197.2 112.2l-.2 .2v.5l.2 .2h.2l.3-.2v-.5l.2-.2h.2l.2 .2v.5l-.2 .2M197.7 109.6v.8"/>
<path d="M198.3 109.6h-.9l-.4 .4 .4 .4h.9M31.9 137.1h-5.1v45.7h35.6M47.1 139.7h2.6v40.6h12.7M62.4 121.9v2.5M62.4 134.6h-7.7v7.6h-7.6M62.4 137.1h-10.2v-7.6h-22.9v10.2h2.6M97.9 132.1h22.9M97.9 124.4h7.6v30.5h-50.8v-10.1h-7.6M97.9 127h2.5v-12.7h-76.1v27.9h7.6M130.9 134.6v7.6M174.1 132.1v10.1M31.9 144.8h-2.6v12.6h76.2v15.3h-7.6"/>
<path d="M47.1 147.3h5.1v12.7h48.2v10.1h-2.5M62.4 142.2v2.6M128.4 142.2v-7.6h10.1v7.6M176.6 142.2v-7.6h10.2v7.6M62.4 167.6v2.5M62.4 175.2h-2.6v15.3M97.9 177.8h7.6M115.7 175.2v2.6M125.9 177.2h.8l.2-.3v-.5l-.2-.3h-.8v1.6M125.9 178.7h1M126.4 177.2l.5 .5M126.4 178.7v1.5"/>
<path d="M127.4 176.1h1.1M127.4 178.7l1.1 1.5M128 176.1v1.6M128.5 178.7l-1.1 1.5M129 179.5h1M130 176.4l-.2-.3h-.6l-.2 .3v.3l.2 .2h.6l.2 .3v.2l-.2 .3h-.6l-.2-.3M130.5 176.9h1.1M136.1 167.6v-1.6l.5 .5 .5-.5v1.6M136.1 169.6h.7l.3-.3v-.5l-.3-.3h-.7v1.6M137.6 169h.3v1.1M137.6 170.1h.5M137.9 168.3v.2"/>
<path d="M138.6 166.3l-.2-.3h-.5l-.3 .3v1l.3 .3h.5l.2-.3M138.6 170.1v-1.1h.8l.3 .3v.8M139.1 166v1.3l.3 .3h.5l.3-.3v-1.3M140.4 169h.5l.3 .3v.5l-.3 .3h-.5l-.2-.3v-.5zM141.7 169v.8l.3 .3h.7v-1.1M142.2 166h.8l.3 .3v1l-.3 .3h-.8zM143.3 169h.5M143.5 168.8v1l.3 .3M143.8 166h.7l.3 .3v.2l-.3 .3 .3 .2v.3l-.3 .3h-.7zM143.8 166.8h.7M146.3 166.8h-.7l-.3-.3v-.2l.3-.3h.5l.2 .3v1l-.2 .3h-.5l-.3-.3M146.3 168.5l-.5 .5v.6l.5 .5"/>
<path d="M146.9 170.1v-1.6l.5 .5 .5-.5v1.6M148.4 168.5l.5 .5v.6l-.5 .5M151.3 179.7h.8l.2-.2v-.6l-.2-.2h-.8v1.5M151.8 179.7l.5 .5M152.8 178.7h1.1M153.4 178.7v1.5M155.4 178.9l-.2-.2h-.6l-.2 .2v.3l.2 .3h.6l.2 .2v.3l-.2 .2h-.6l-.2-.2M155.9 179.5h1.1M156.4 178.9v1.1M59.8 187.9h2.6M125.9 182.3h.8l.2-.3v-.5l-.2-.3h-.8v1.6M126.4 182.3l.5 .5"/>
<path d="M126.9 184l-.2-.2h-.5l-.3 .2v1.1l.3 .2h.5l.2-.2M126.9 186.6l-.2-.3h-.5l-.3 .3v1l.3 .3h.5l.2-.3v-.5h-.5M127.4 181.2l1.1 1.6M127.4 183.8h1.1M128 183.8v1.5M128.5 181.2l-1.1 1.6M128.5 186.3v1.6l-1.1-1.6v1.6M129 186.3h.8l.2 .3v1l-.2 .3h-.8zM129 182h1M130 184l-.2-.2h-.6l-.2 .2v.3l.2 .3h.6l.2 .2v.3l-.2 .2h-.6l-.2-.2M130.5 184.6h1.1M151.3 184.8h.8l.2-.2v-.6l-.2-.2h-.8v1.5"/>
<path d="M151.3 181.2h1M151.8 181.2v1.6M151.8 184.8l.5 .5M152.3 186.6l-.2-.3h-.5l-.3 .3v1l.3 .3h.5l.2-.3M152.8 186.3h1.1M152.8 181.2l1.1 1.6M152.8 183.8l1.1 1.5M153.4 186.3v1.6M153.9 181.2l-1.1 1.6M153.9 183.8l-1.1 1.5M154.4 182h1M154.4 184.6h1"/>
<path d="M154.9 181.5v1M154.9 184v1.1M155.4 186.6l-.2-.3h-.6l-.2 .3v.2l.2 .3h.6l.2 .2v.3l-.2 .3h-.6l-.2-.3M155.9 187.1h1.1M156.4 186.6v1M123.3 200.6v-38.1h35.6v38.1M263 200.6h2.5"/>
</g>
<g fill="#008000" stroke="#008000" stroke-width=".2">
<circle cx="202" cy="30.5" r=".51"/>
<circle cx="217.3" cy="30.5" r=".51"/>
<circle cx="209.6" cy="30.5" r=".51"/>
<circle cx="49.7" cy="73.6" r=".51"/>
<circle cx="80.1" cy="55.9" r=".51"/>
<circle cx="64.9" cy="55.9" r=".51"/>
<circle cx="49.7" cy="91.4" r=".51"/>
<circle cx="42" cy="91.4" r=".51"/>
<circle cx="59.8" cy="91.4" r=".51"/>
<circle cx="70" cy="91.4" r=".51"/>
<circle cx="130.9" cy="134.6" r=".51"/>
<circle cx="217.3" cy="88.9" r=".51"/>
<circle cx="217.3" cy="76.2" r=".51"/>
<circle cx="59.8" cy="187.9" r=".51"/>
<circle cx="120.8" cy="53.3" r=".51"/>
<circle cx="125.8" cy="55.9" r=".51"/>
<circle cx="75.1" cy="68.6" r=".51"/>
<circle cx="75.1" cy="63.5" r=".51"/>
<circle cx="123.3" cy="109.2" r=".51"/>
<circle cx="120.8" cy="132.1" r=".51"/>
<circle cx="148.7" cy="73.6" r=".51"/>
<circle cx="184.3" cy="73.6" r=".51"/>
<circle cx="209.6" cy="73.6" r=".51"/>
<circle cx="257.9" cy="48.2" r=".51"/>
<circle cx="194.4" cy="53.3" r=".51"/>
<circle cx="174.1" cy="53.3" r=".51"/>
<circle cx="202" cy="55.9" r=".51"/>
<circle cx="176.6" cy="55.9" r=".51"/>
</g>
<path d="M14.1 15.2h248.9v185.4h-248.9z" fill="none" stroke="#008000" stroke-width=".61"/>
<g font-size="2.4" fill="#808080">
<text x="96.9" y="30.1">1</text>
<text x="96.9" y="32.7">3</text>
<text x="96.9" y="35.2">5</text>
<text x="105.3" y="30.1">2</text>
<text x="105.3" y="32.7">4</text>
<text x="105.3" y="35.2">6</text>
<text x="152.2" y="35.2">2</text>
<text x="159.2" y="32.7">1</text>
<text x="159.2" y="37.7">3</text>
<text x="152.2" y="45.4">5</text>
<text x="159.2" y="47.9">6</text>
<text x="159.2" y="42.8">4</text>
<text x="220.2" y="47.9">14</text>
<text x="252.6" y="47.9">11</text>
<text x="220.2" y="53">12</text>
<text x="227.3" y="49">VDD</text>
<text x="243" y="49">~INT</text>
<text x="84.2" y="55.5">1</text>
<text x="90.1" y="56.6">RESET</text>
<text x="99.4" y="59.2">(MISO)PB6</text>
<text x="100.5" y="56.6">(SCK)PB7</text>
<text x="115.5" y="55.5">19</text>
<text x="115.5" y="58.1">18</text>
<text x="220.2" y="55.5">13</text>
<text x="227.3" y="54.1">SCL</text>
<text x="227.3" y="56.6">SDA</text>
<text x="84.2" y="63.1">4</text>
<text x="90.1" y="64.2">XTAL2</text>
<text x="99.4" y="61.7">(MOSI)PB5</text>
<text x="106.7" y="64.2">PB4</text>
<text x="115.5" y="60.6">17</text>
<text x="115.5" y="63.1">16</text>
<text x="115.5" y="65.7">15</text>
<text x="220.2" y="63.1">10</text>
<text x="221.4" y="60.6">6</text>
<text x="221.4" y="65.7">9</text>
<text x="227.3" y="61.7">SC0</text>
<text x="227.3" y="64.2">SC1</text>
<text x="84.2" y="68.2">5</text>
<text x="90.1" y="69.3">XTAL1</text>
<text x="100.2" y="71.9">(AIN1)PB1</text>
<text x="101.1" y="66.8">(OCI)PB3</text>
<text x="106.7" y="69.3">PB2</text>
<text x="115.5" y="68.2">14</text>
<text x="115.5" y="70.7">13</text>
<text x="221.4" y="68.2">5</text>
<text x="227.3" y="66.8">SD1</text>
<text x="227.3" y="69.3">SD0</text>
<text x="83" y="75.8">10</text>
<text x="83" y="73.3">20</text>
<text x="90.1" y="76.9">GND</text>
<text x="90.1" y="74.4">VCC</text>
<text x="100.2" y="74.4">(AIN0)PB0</text>
<text x="115.5" y="73.3">12</text>
<text x="221.4" y="73.3">1</text>
<text x="221.4" y="75.8">2</text>
<text x="227.3" y="74.4">A0</text>
<text x="227.3" y="76.9">A1</text>
<text x="101.2" y="79.5">(ICP)PD6</text>
<text x="102.5" y="82">(T1)PD5</text>
<text x="115.5" y="78.4">11</text>
<text x="115.5" y="80.9">9</text>
<text x="115.5" y="83.4">8</text>
<text x="221.4" y="78.4">3</text>
<text x="221.4" y="80.9">4</text>
<text x="221.4" y="83.4">8</text>
<text x="227.2" y="79.5">~RESET</text>
<text x="227.2" y="82">~INT0</text>
<text x="100.2" y="87.1">(INT1)PD3</text>
<text x="100.2" y="89.6">(INT0)PD2</text>
<text x="102.5" y="84.6">(T0)PD4</text>
<text x="115.5" y="86">7</text>
<text x="115.5" y="88.5">6</text>
<text x="221.4" y="88.5">7</text>
<text x="227.2" y="84.6">~INT1</text>
<text x="227.3" y="89.6">VSS</text>
<text x="100.3" y="94.7">(RXD)PD0</text>
<text x="100.5" y="92.2">(TXD)PD1</text>
<text x="115.5" y="91.1">3</text>
<text x="115.5" y="93.6">2</text>
<text x="148.3" y="104.3" transform="rotate(-90 148.3 104.3)">6</text>
<text x="150.9" y="104.3" transform="rotate(-90 150.9 104.3)">5</text>
<text x="153.4" y="104.3" transform="rotate(-90 153.4 104.3)">4</text>
<text x="156" y="104.3" transform="rotate(-90 156 104.3)">3</text>
<text x="158.5" y="104.3" transform="rotate(-90 158.5 104.3)">2</text>
<text x="161" y="104.3" transform="rotate(-90 161 104.3)">1</text>
<text x="183.9" y="104.3" transform="rotate(-90 183.9 104.3)">6</text>
<text x="186.4" y="104.3" transform="rotate(-90 186.4 104.3)">5</text>
<text x="189" y="104.3" transform="rotate(-90 189 104.3)">4</text>
<text x="191.5" y="104.3" transform="rotate(-90 191.5 104.3)">3</text>
<text x="194.1" y="104.3" transform="rotate(-90 194.1 104.3)">2</text>
<text x="196.6" y="104.3" transform="rotate(-90 196.6 104.3)">1</text>
<text x="63.9" y="124.1">1</text>
<text x="69.8" y="125.2">VCC</text>
<text x="89" y="125.2">Y</text>
<text x="95.2" y="124.1">5</text>
<text x="63.9" y="129.2">3</text>
<text x="69.8" y="130.3">DI</text>
<text x="89.1" y="127.7">Z</text>
<text x="95.2" y="126.6">6</text>
<text x="95.2" y="131.7">2</text>
<text x="33.4" y="136.8">1</text>
<text x="63.9" y="134.2">8</text>
<text x="63.9" y="136.8">7</text>
<text x="69.8" y="135.4">A</text>
<text x="69.8" y="137.9">B</text>
<text x="87.1" y="132.8">RO</text>
<text x="33.4" y="139.3">2</text>
<text x="33.4" y="141.9">3</text>
<text x="44.4" y="139.3">6</text>
<text x="44.4" y="141.9">7</text>
<text x="63.9" y="141.9">4</text>
<text x="69.8" y="143">GND</text>
<text x="117.9" y="142.4" transform="rotate(-90 117.9 142.4)">6</text>
<text x="120.4" y="142.4" transform="rotate(-90 120.4 142.4)">5</text>
<text x="122.9" y="142.4" transform="rotate(-90 122.9 142.4)">4</text>
<text x="125.5" y="142.4" transform="rotate(-90 125.5 142.4)">3</text>
<text x="128" y="142.4" transform="rotate(-90 128 142.4)">2</text>
<text x="130.6" y="142.4" transform="rotate(-90 130.6 142.4)">1</text>
<text x="171.2" y="142.4" transform="rotate(-90 171.2 142.4)">4</text>
<text x="173.7" y="142.4" transform="rotate(-90 173.7 142.4)">3</text>
<text x="176.3" y="142.4" transform="rotate(-90 176.3 142.4)">2</text>
<text x="178.8" y="142.4" transform="rotate(-90 178.8 142.4)">1</text>
<text x="33.4" y="144.4">4</text>
<text x="33.4" y="146.9">5</text>
<text x="44.4" y="144.4">8</text>
<text x="44.4" y="146.9">9</text>
<text x="63.9" y="169.8">1</text>
<text x="69.8" y="170.9">VCC</text>
<text x="89" y="170.9">Y</text>
<text x="89.1" y="173.4">Z</text>
<text x="95.2" y="169.8">5</text>
<text x="95.2" y="172.3">6</text>
<text x="63.9" y="174.9">3</text>
<text x="63.9" y="179.9">8</text>
<text x="69.8" y="176">DI</text>
<text x="87.1" y="178.5">RO</text>
<text x="95.2" y="177.4">2</text>
<text x="135" y="177.4">1</text>
<text x="135" y="179.9">2</text>
<text x="146" y="179.9">6</text>
<text x="63.9" y="182.5">7</text>
<text x="69.8" y="181.1">A</text>
<text x="69.8" y="183.6">B</text>
<text x="135" y="182.5">3</text>
<text x="135" y="185">4</text>
<text x="146" y="182.5">7</text>
<text x="146" y="185">8</text>
<text x="63.9" y="187.6">4</text>
<text x="69.8" y="188.7">GND</text>
<text x="135" y="187.6">5</text>
<text x="146" y="187.6">9</text>
</g>
</svg>
